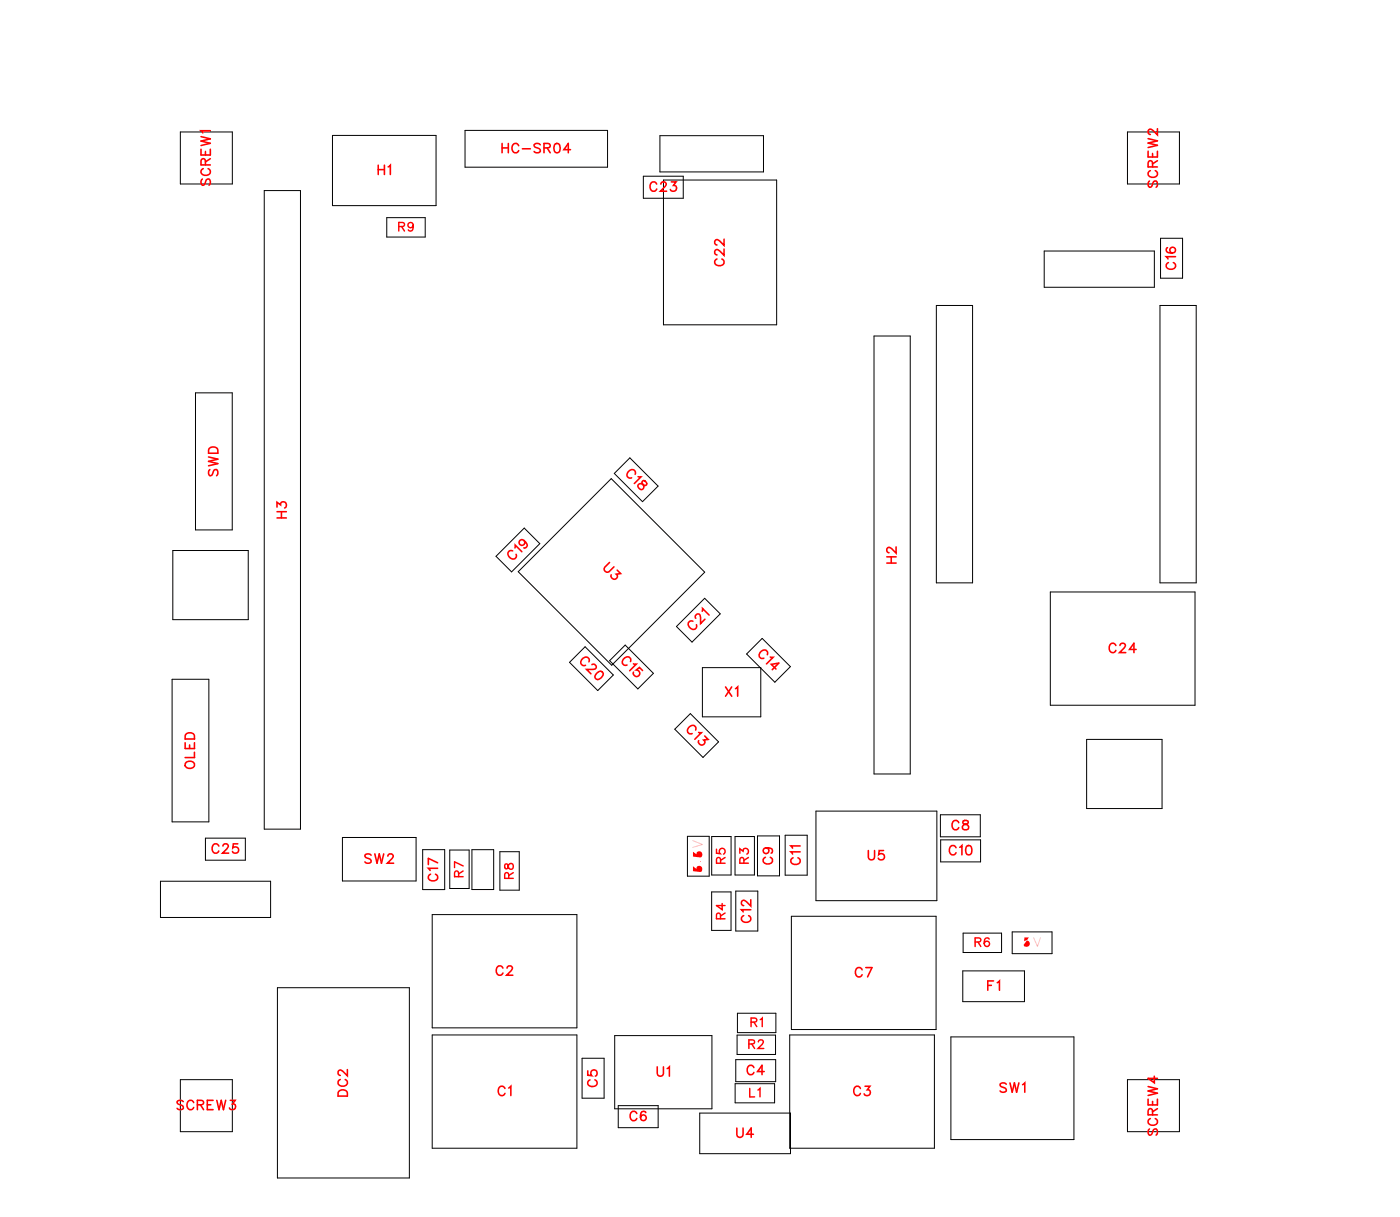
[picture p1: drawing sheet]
<svg xmlns="http://www.w3.org/2000/svg" width="106mm" height="92mm" viewBox="0 0 106 92" stroke-linecap="round" stroke-linejoin="round" font-family="sans-serif">
<g fill="none" stroke="#000" stroke-width=".08">
<path d="M13.7 10h4v4h-4zM20.1 14.5h2.7v48.5h-2.7zM25.3 10.3h7.8v5.3h-7.8zM29.4 16.5h2.9v1.5h-2.9zM35.4 9.9h10.8v2.8h-10.8zM48.9 13.4h3v1.7h-3zM50.2 10.3h7.8v2.8h-7.8zM50.4 13.7h8.6v11h-8.6zM79.4 19.1h8.4v2.7h-8.4zM85.7 10h4v4h-4zM88.2 18.1h1.7v3h-1.7zM14.9 29.8h2.8v10.5h-2.8z"/>
<path d="M46.5 36.4l7.1 7.1-7.1 7-7.1-7.1zM46.7 36l1.2-1.2 2.1 2.1-1.2 1.2zM66.4 25.5h2.8v33.3h-2.8zM71.2 23.2h2.7v21.1h-2.7zM88.2 23.2h2.7v21.1h-2.7zM13.1 51.6h2.8v10.8h-2.8zM13.1 41.8h5.8v5.3h-5.8zM37.7 42.3l2.2-2.2 1.1 1.2-2.1 2.1zM43.3 50.3l1.2-1.2 2.1 2.2-1.2 1.2zM47.5 49l2.2 2.2-1.2 1.1-2.2-2.1zM51.4 47.6l2.2-2.1 1.2 1.1-2.2 2.2zM52.5 54.2l2.1 2.2-1.2 1.1-2.1-2.1z"/>
<path d="M53.4 50.7h4.4v3.8h-4.4zM57.9 48.5l2.2 2.1-1.2 1.2-2.1-2.1zM79.8 45h11v8.6h-11zM82.6 56.2h5.7v5.2h-5.7zM12.2 67h8.4v2.7h-8.4zM15.6 63.7h3.1v1.7h-3.1zM21.1 75h10v14.5h-10zM26 63.6h5.6v3.3h-5.6zM32.1 64.6h1.7v3h-1.7zM32.9 69.5h11v8.6h-11zM32.9 78.6h11v8.6h-11zM34.2 64.6h1.5v2.9h-1.5z"/>
<path d="M35.9 64.6h1.6v3h-1.6zM38 64.7h1.5v2.9h-1.5zM46.7 78.7h7.4v5.5h-7.4zM52.3 63.5h1.6v3.1h-1.6zM54.1 67.8h1.5v2.9h-1.5zM54.1 63.6h1.5v2.9h-1.5zM55.9 63.6h1.5v2.9h-1.5zM55.9 67.7h1.7v3h-1.7zM56 78.6h3v1.5h-3zM56.1 77h2.9v1.5h-2.9zM57.6 63.5h1.7v3h-1.7zM59.7 63.5h1.7v3h-1.7z"/>
<path d="M60 78.6h11v8.6h-11zM60.2 69.6h11v8.6h-11zM62 61.6h9.2v6.8h-9.2zM71.5 61.9h3v1.7h-3zM71.5 63.8h3v1.7h-3zM72.3 78.8h9.3v7.8h-9.3zM73.2 73.8h4.7v2.3h-4.7zM73.2 70.9h2.9v1.5h-2.9zM76.9 70.8h3.1v1.7h-3.1zM13.7 82h4v4h-4zM44.3 80.4h1.6v3h-1.6zM47 84h3v1.7h-3z"/>
<path d="M53.2 84.6h6.9v3h-6.9zM55.9 82.3h3v1.5h-3zM55.9 80.5h3.1v1.7h-3.1zM85.7 82h4v4h-4z"/>
</g>
<g fill="#f00">
<path d="M52.7 64.7l.3 .2a.24 .24 0 0 1 .3-.2 .24 .24 0 0 1 0 .4h-.6zM52.7 65.8l.3 .2a.24 .24 0 0 1 .3-.2 .25 .25 0 0 1 0 .5l-.6-.1zM52.7 63.9l.7 .2zM52.7 64.4l.7-.3zM53.3 65.4v.1z"/>
<path d="M77.9 71.2l-.1 .3a.25 .25 0 0 1 .4 0 .25 .25 0 0 1 0 .4 .25 .25 0 0 1-.4-.1l.4-.6zM79.1 71.2l-.3 .7zM78.6 71.2l.2 .7z"/>
</g>
<g fill="none" stroke="#f00" stroke-width=".12">
<path d="M15.3 11.3v.5h.7v-.5M15.3 10.4l.7 .1-.7 .2 .7 .2-.7 .2M15.4 13.6l-.1 .2 .1 .3 .2-.1 .2-.4h.1l.1 .2-.1 .3M15.5 12.8a.26 .26 0 0 0-.2 .3 .26 .26 0 0 0 .3 .2h.1a.26 .26 0 0 0 .3-.2 .26 .26 0 0 0-.2-.3M15.6 12.5v-.4h-.3v.4h.7M15.6 11.5v.3M16 9.9h-.7l.1 .2M16 12.1l-.4 .2M28.8 12.5v.8M28.8 12.9h.4M29.2 12.5v.8M29.5 12.7l.2-.2v.8"/>
<path d="M38.2 10.9v.7M38.2 11.2h.4M38.6 10.9v.7M39.4 11.1a.26 .26 0 0 0-.3-.2 .26 .26 0 0 0-.2 .3v.1a.26 .26 0 0 0 .2 .3 .26 .26 0 0 0 .3-.2M39.7 11.3h.6M41.1 11l-.2-.1-.3 .1 .1 .2 .3 .1 .1 .2-.2 .1-.3-.1M41.4 11.2h.4v-.2l-.4-.1v.7M41.6 11.2l.2 .4M42.2 10.9h.1a.37 .37 0 0 1 .3 .4 .37 .37 0 0 1-.3 .3 .45 .45 0 0 1-.1-.7zM43.4 11.4h-.5l.3-.5v.7M49.9 14a.26 .26 0 0 0-.3-.2 .26 .26 0 0 0-.2 .3v.2a.26 .26 0 0 0 .2 .2 .26 .26 0 0 0 .3-.1M50.2 14l.2-.2h.1l.1 .2-.1 .2-.3 .3h.5"/>
<path d="M51 13.8h.4l-.2 .3a.24 .24 0 0 1 .2 .4 .24 .24 0 0 1-.4-.1M54.5 19.7a.26 .26 0 0 0-.2 .3 .26 .26 0 0 0 .3 .2h.2a.26 .26 0 0 0 .2-.2 .26 .26 0 0 0-.1-.3M55 18.9v.5l-.3-.3-.2-.1-.2 .1v.1l.2 .2M55 18.2v.4l-.3-.3-.2-.1-.2 .1v.2l.2 .1M87.3 11.5v.4h.7v-.4M87.3 10.5l.7 .2-.7 .2 .7 .1-.7 .2M87.4 13.8l-.1 .1 .1 .3h.2l.2-.4h.1l.1 .1-.1 .3M87.5 13a.26 .26 0 0 0-.2 .3 .26 .26 0 0 0 .3 .2h.1a.26 .26 0 0 0 .3-.2 .26 .26 0 0 0-.2-.3M87.6 12.7v-.4l-.3-.1v.5h.7M87.6 11.7v.2M88 9.8v.5l-.3-.4-.3-.1-.1 .1v.2l.2 .1M88 12.2l-.4 .2"/>
<path d="M88.8 18.8h-.1a.35 .35 0 0 0 .2 .5 .35 .35 0 0 0 .5-.3 .22 .22 0 0 0-.2-.2 .22 .22 0 0 0-.3 .2 .22 .22 0 0 0 .2 .2M88.8 20a.26 .26 0 0 0-.1 .2 .26 .26 0 0 0 .2 .3h.2a.26 .26 0 0 0 .3-.3 .26 .26 0 0 0-.2-.2M89.4 19.5h-.7l.1 .2M15.9 34.7l.7 .2-.7 .2 .7 .1-.7 .2M16 35.7l-.1 .1 .1 .3h.1l.2-.4h.2l.1 .1-.1 .3M16 34h.1h.4l.1 .4h-.7zM21.1 38.5v-.3l.2 .2a.24 .24 0 0 1 .4-.2 .24 .24 0 0 1-.1 .4M21.1 39.3h.7M21.1 38.9h.7M21.4 38.9v.4M48.3 36a.26 .26 0 0 0-.1-.3 .26 .26 0 0 0-.3 .1l-.2 .1a.26 .26 0 0 0 0 .3 .26 .26 0 0 0 .3 .1M48.5 36.2h.2l-.5 .5"/>
<path d="M48.6 36.8l.2-.1 .2 .2 .2-.1-.1-.2-.2-.1-.1 .1 .1 .5a.24 .24 0 0 1-.3 0 .24 .24 0 0 1 0-.3zM14.1 56.4v.5h.7v-.5M14.2 57.9a.35 .35 0 0 1 .4 0 .35 .35 0 0 1 .2 .3 .33 .33 0 0 1-.5 .2 .33 .33 0 0 1-.1-.5zM14.2 55.7h.1h.4l.1 .4h-.7zM14.4 56.6v.3M14.8 57.1v.5h-.7M39 41.9a.26 .26 0 0 0-.4 0 .26 .26 0 0 0 .1 .4l.1 .1a.26 .26 0 0 0 .3 0 .26 .26 0 0 0 .1-.3M39.1 41.6l.1-.2 .5 .5M39.8 41.1a.22 .22 0 0 1 0 .3 .22 .22 0 0 1-.3-.2 .22 .22 0 0 1 .2-.2l.1 .1a.34 .34 0 0 1 .2 .5h-.2M44.8 50.3a.26 .26 0 0 0-.1-.4 .26 .26 0 0 0-.4 .1l-.1 .1a.26 .26 0 0 0 0 .4 .26 .26 0 0 0 .3 0M45 50.5h.2l.1 .1v.2l-.2 .1h-.5l.3 .3M45.3 51.2a.3 .3 0 0 1 .5-.1 .38 .38 0 0 1-.1 .4 .38 .38 0 0 1-.4 0l-.1-.2z"/>
<path d="M46.3 42.7l-.4 .5 .1 .2h.3l.4-.3M46.9 43.3l.3 .3h-.4a.24 .24 0 0 1-.1 .4 .24 .24 0 0 1-.2-.3M47.9 50.3a.26 .26 0 0 0-.1-.4 .26 .26 0 0 0-.3 .1l-.1 .1a.26 .26 0 0 0-.1 .3 .26 .26 0 0 0 .4 .1M48.2 50.4l.2 .1-.5 .5M48.9 50.9l-.3-.2-.2 .2a.25 .25 0 0 1 .2 .3 .25 .25 0 0 1-.3 .2 .25 .25 0 0 1-.1-.3M52.7 47.2a.26 .26 0 0 0-.4 .1 .26 .26 0 0 0 .1 .3l.1 .1a.26 .26 0 0 0 .3 .1 .26 .26 0 0 0 .1-.3M52.9 55.5a.26 .26 0 0 0-.1-.4 .26 .26 0 0 0-.3 .1l-.2 .1a.26 .26 0 0 0 0 .3 .26 .26 0 0 0 .3 .1M52.9 47v-.2l.1-.1h.2l.1 .2v.5l.3-.4M53.1 55.6l.2 .1-.5 .5M53.4 46.4v-.2l.5 .5M53.6 55.9l.2 .3h-.3a.24 .24 0 0 1-.2 .4 .24 .24 0 0 1-.2-.3M55.2 52.2l.4 .7"/>
<path d="M55.6 52.2l-.4 .7M55.9 52.3l.2-.1v.7M58.3 49.7a.26 .26 0 0 0-.1-.3 .26 .26 0 0 0-.3 .1l-.1 .1a.26 .26 0 0 0-.1 .3 .26 .26 0 0 0 .4 .1M58.6 49.9h.2l-.5 .5M59 50.8l-.4-.3 .6-.1-.5 .5M67.4 42.8h.7M67.4 42.3h.7M67.8 42.3v.5M68.1 41.6v.4l-.3-.3-.3-.1-.1 .1v.2l.2 .1M84.8 49a.26 .26 0 0 0-.3-.1 .26 .26 0 0 0-.2 .2v.2a.26 .26 0 0 0 .2 .3 .26 .26 0 0 0 .3-.2M85.1 49l.2-.1h.1l.2 .1-.2 .2-.3 .4h.5M86.4 49.3h-.5l.3-.4v.7"/>
<path d="M16.6 64.3a.26 .26 0 0 0-.3-.2 .26 .26 0 0 0-.2 .3v.1a.26 .26 0 0 0 .2 .3 .26 .26 0 0 0 .3-.2M16.9 64.3l.2-.2h.1l.2 .1-.1 .3-.4 .3h.5M18.1 64.1h-.4v.3a.25 .25 0 0 1 .4 0 .25 .25 0 0 1-.1 .4 .25 .25 0 0 1-.3-.1M28.2 65l-.2-.1-.3 .1 .1 .1 .4 .3v.1l-.2 .1-.3-.1M28.5 64.9l.2 .7 .1-.7 .2 .7 .2-.7M29.5 65l.1-.1h.2l.1 .1-.1 .2-.3 .4h.4M32.7 66.4a.26 .26 0 0 0-.1 .3 .26 .26 0 0 0 .2 .2h.2a.26 .26 0 0 0 .3-.2 .26 .26 0 0 0-.2-.3M33.3 66h-.7l.1 .1M33.3 65.6l-.7-.4v.5M38.2 73.6a.26 .26 0 0 0-.3-.2 .26 .26 0 0 0-.2 .3v.1a.26 .26 0 0 0 .2 .3 .26 .26 0 0 0 .3-.2M38.5 73.6l.2-.2h.1l.2 .1-.1 .3-.4 .3h.5M56.5 69.6a.26 .26 0 0 0-.1 .3 .26 .26 0 0 0 .2 .2h.2a.26 .26 0 0 0 .3-.2 .26 .26 0 0 0-.2-.3"/>
<path d="M57.1 69.1h-.7l.1 .2M57.1 68.4v.4l-.4-.3-.2-.1-.1 .1v.2l.1 .1M58.2 65.1a.26 .26 0 0 0-.2 .3 .26 .26 0 0 0 .3 .2h.2a.26 .26 0 0 0 .2-.2 .26 .26 0 0 0-.1-.3M58.3 64.4a.22 .22 0 0 1 .1 .3 .22 .22 0 0 1-.3 .1 .22 .22 0 0 1 0-.4h.2a.34 .34 0 0 1 .4 .3l-.1 .1M60.3 65.2a.26 .26 0 0 0-.2 .3 .26 .26 0 0 0 .3 .2h.2a.26 .26 0 0 0 .2-.2 .26 .26 0 0 0-.1-.3M60.8 64.7h-.7l.2 .2M60.8 64.3h-.7l.2 .1M65.5 73.7a.26 .26 0 0 0-.3-.2 .26 .26 0 0 0-.2 .3v.1a.26 .26 0 0 0 .2 .3 .26 .26 0 0 0 .3-.1M65.8 73.5h.5l-.3 .7M66 64.6v.5l.2 .2 .2-.1 .1-.6M67.2 64.6h-.4v.3a.25 .25 0 0 1 .4 0 .25 .25 0 0 1-.1 .4 .25 .25 0 0 1-.3-.1M72.7 64.4a.26 .26 0 0 0-.3-.2 .26 .26 0 0 0-.2 .3v.2a.26 .26 0 0 0 .2 .2 .26 .26 0 0 0 .3-.1"/>
<path d="M72.9 62.5a.26 .26 0 0 0-.3-.2 .26 .26 0 0 0-.2 .3v.2a.26 .26 0 0 0 .2 .2 .26 .26 0 0 0 .3-.1M73 64.4l.1-.2v.7M73.2 62.4v.2l.3 .1 .1 .1a.24 .24 0 0 1-.2 .3 .24 .24 0 0 1-.2-.3l.4-.3v-.1zM73.5 64.3l.1-.1a.37 .37 0 0 1 .3 .4 .37 .37 0 0 1-.3 .3 .45 .45 0 0 1-.1-.6zM75.1 74.9h.3M75.5 74.5h-.4v.7M75.8 74.7l.2-.2v.7M13.9 83.7l-.1-.1-.3 .1v.2l.4 .2v.1l-.1 .1-.3-.1M14.7 83.8a.26 .26 0 0 0-.3-.2 .26 .26 0 0 0-.2 .3v.1a.26 .26 0 0 0 .2 .3 .26 .26 0 0 0 .3-.2M15 83.9h.4v-.2l-.4-.1v.7M15.2 83.9l.3 .4M15.8 83.9h.2"/>
<path d="M16.2 83.6h-.4v.7h.4M16.5 83.6l.1 .7 .2-.7 .2 .7 .2-.7M17.5 83.6h.4l-.2 .3a.24 .24 0 0 1 .2 .3 .25 .25 0 0 1-.5 0M25.8 82.9l.2-.1 .3 .1 .1 .4h-.7zM25.9 82a.26 .26 0 0 0-.2 .3 .26 .26 0 0 0 .3 .2h.1a.26 .26 0 0 0 .3-.2 .26 .26 0 0 0-.2-.3M26.4 81.3v.4l-.3-.3-.3-.1-.1 .1v.2l.2 .1M38.4 82.7a.26 .26 0 0 0-.3-.2 .26 .26 0 0 0-.2 .3v.2a.26 .26 0 0 0 .2 .2 .26 .26 0 0 0 .3-.1M38.7 82.7l.1-.2v.7M44.7 81.4v.3h.3a.25 .25 0 0 1 0-.4 .25 .25 0 0 1 .4 .1 .25 .25 0 0 1-.1 .4M44.9 82a.26 .26 0 0 0-.2 .3 .26 .26 0 0 0 .3 .2h.1a.26 .26 0 0 0 .3-.2 .26 .26 0 0 0-.2-.3M48.4 84.6a.26 .26 0 0 0-.3-.2 .26 .26 0 0 0-.2 .3v.2a.26 .26 0 0 0 .2 .2 .26 .26 0 0 0 .3-.1M49.1 84.5a.35 .35 0 0 0-.5 .2 .35 .35 0 0 0 .3 .4 .22 .22 0 0 0 .2-.2 .22 .22 0 0 0-.2-.2 .22 .22 0 0 0-.2 .2"/>
<path d="M50 81.1v.5l.2 .2 .2-.1v-.6M50.7 81.2l.2-.1v.7M56 85.7v.5l.2 .2 .3-.1v-.6M57.3 86.2h-.5l.3-.5v.7M57.3 81.1a.26 .26 0 0 0-.3-.2 .26 .26 0 0 0-.2 .3v.2a.26 .26 0 0 0 .2 .2 .26 .26 0 0 0 .3-.1M58.1 81.4h-.5l.3-.5v.7M65.4 82.7a.26 .26 0 0 0-.3-.2 .26 .26 0 0 0-.2 .3v.2a.26 .26 0 0 0 .2 .2 .26 .26 0 0 0 .3-.1M65.8 82.5h.3l-.2 .3a.24 .24 0 0 1 .2 .4 .24 .24 0 0 1-.4-.1M76.5 82.4l-.2-.1-.3 .1 .1 .1 .4 .3v.1l-.2 .1-.3-.1M76.8 82.3l.1 .7 .2-.7 .2 .7 .2-.7M77.7 82.4l.2-.1v.7M87.3 83.5v.4h.7v-.4"/>
<path d="M87.3 82.5l.7 .2-.7 .2 .7 .2-.7 .1M87.4 85.8l-.1 .1 .1 .3h.2l.2-.4h.1l.1 .1-.1 .3M87.5 85a.26 .26 0 0 0-.2 .3 .26 .26 0 0 0 .3 .2h.1a.26 .26 0 0 0 .3-.2 .26 .26 0 0 0-.2-.3M87.6 84.7v-.4h-.3v.4h.7M87.6 83.7v.2M87.8 81.8v.5l-.5-.4h.7M88 84.2l-.4 .3"/>
</g>
<g fill="none" stroke="#f00" stroke-width=".11">
<path d="M30.3 17.2h.4v-.2l-.4-.1v.7M30.5 17.2l.2 .4M31.4 17.1a.2 .2 0 0 1-.3 .2 .2 .2 0 0 1 0-.3 .2 .2 0 0 1 .3 0v.1a.31 .31 0 0 1-.2 .5l-.2-.1M34.9 66.6l-.1-.4h-.2v.4h.6M35.2 66.2l-.3 .2M35.2 65.8l-.6-.3v.4M38.4 65.7v.3h.1l.3-.4a.22 .22 0 0 1 .2 .2 .22 .22 0 0 1-.2 .2l-.1-.1-.1-.2zM38.7 66.7l-.1-.3-.2-.1v.4h.6M39 66.3l-.3 .2M54.5 64.5v.3l.2 .1a.23 .23 0 0 1 0-.4 .23 .23 0 0 1 .4 .1 .23 .23 0 0 1-.1 .3M54.8 69.8l-.1-.4h-.2v.4h.6M54.8 65.6l-.1-.4h-.2v.4h.6"/>
<path d="M54.9 68.6v.5l-.4-.3h.6M55.1 69.4l-.3 .2M55.1 65.1l-.3 .3M56.2 64.8v-.3l.3 .2a.22 .22 0 0 1 .3-.2 .22 .22 0 0 1 0 .4M56.6 65.6l-.1-.4h-.2l-.1 .4h.7M56.9 65.1l-.3 .3M56.9 79.3h.4v-.2l-.4-.1v.7M57.1 77.7l.4-.1v-.2l-.4-.1v.7M57.1 79.3l.3 .4M57.3 77.7l.2 .3M57.7 79.2l.1-.2 .2 .1-.4 .6h.5M57.8 77.5l.1-.2v.7"/>
<path d="M74.1 71.6l.4-.1v-.2h-.4v.6M74.3 71.6l.3 .3M75.2 71.3a.32 .32 0 0 0-.4 .2 .32 .32 0 0 0 .2 .4 .2 .2 0 0 0 .2-.2 .2 .2 0 0 0-.2-.2 .2 .2 0 0 0-.2 .2M57 82.7v.6h.4M57.6 82.8l.2-.1v.6"/>
</g>
<g font-size="1.2" fill="#fff">
<text x="38.1" y="11.9">HC-SR04</text>
<text x="16.3" y="14.1" transform="rotate(-90 16.3 14.1)">SCREW1</text>
<text x="28.7" y="13.6">H1</text>
<text x="49.4" y="14.8">C23</text>
<text x="88.3" y="14.3" transform="rotate(-90 88.3 14.3)">SCREW2</text>
<text x="55.3" y="20.2" transform="rotate(-90 55.3 20.2)">C22</text>
<text x="89.7" y="20.5" transform="rotate(-90 89.7 20.5)">C16</text>
<text x="16.9" y="36.2" transform="rotate(-90 16.9 36.2)">SWD</text>
<text x="22.1" y="39.4" transform="rotate(-90 22.1 39.4)">H3</text>
<text x="47.3" y="36.2" transform="rotate(45 47.3 36.2)">C18</text>
<text x="16" y="45">左电机</text>
<text x="39.2" y="42.8" transform="rotate(-45 39.2 42.8)">C19</text>
<text x="45.6" y="43.4" transform="rotate(45 45.6 43.4)">U3</text>
<text x="68.4" y="42.8" transform="rotate(-90 68.4 42.8)">H2</text>
<text x="43.8" y="50.5" transform="rotate(45 43.8 50.5)">C20</text>
<text x="46.9" y="50.5" transform="rotate(45 46.9 50.5)">C15</text>
<text x="52.9" y="48.2" transform="rotate(-45 52.9 48.2)">C21</text>
<text x="55.1" y="53.2">X1</text>
<text x="57.3" y="49.9" transform="rotate(45 57.3 49.9)">C14</text>
<text x="84.3" y="49.9">C24</text>
<text x="15.1" y="58.4" transform="rotate(-90 15.1 58.4)">OLED</text>
<text x="51.9" y="55.7" transform="rotate(45 51.9 55.7)">C13</text>
<text x="85.4" y="59.4">右电机</text>
<text x="16.1" y="65.1">C25</text>
<text x="27.7" y="65.9">SW2</text>
<text x="59" y="65.7" transform="rotate(-90 59 65.7)">C9</text>
<text x="61.1" y="65.7" transform="rotate(-90 61.1 65.7)">C11</text>
<text x="66" y="65.6">U5</text>
<text x="72.1" y="65.2">C10</text>
<text x="72.3" y="63.3">C8</text>
<text x="33.6" y="67" transform="rotate(-90 33.6 67)">C17</text>
<text x="37.3" y="66.1" transform="rotate(-90 37.3 66.1)">复位指示灯</text>
<text x="53.7" y="66.3" transform="rotate(-90 53.7 66.3)">3.3V指示灯</text>
<text x="57.4" y="70.1" transform="rotate(-90 57.4 70.1)">C12</text>
<text x="37.7" y="74.4">C2</text>
<text x="65" y="74.5">C7</text>
<text x="75" y="75.5">F1</text>
<text x="77.8" y="72.2">5V指示灯</text>
<text x="26.7" y="83.3" transform="rotate(-90 26.7 83.3)">DC2</text>
<text x="37.8" y="83.5">C1</text>
<text x="45.7" y="82.6" transform="rotate(-90 45.7 82.6)">C5</text>
<text x="49.9" y="82.1">U1</text>
<text x="56.7" y="81.9">C4</text>
<text x="64.8" y="83.5">C3</text>
<text x="76" y="83.3">SW1</text>
<text x="13.4" y="84.6">SCREW3</text>
<text x="47.8" y="85.4">C6</text>
<text x="56" y="86.7">U4</text>
<text x="88.3" y="86.3" transform="rotate(-90 88.3 86.3)">SCREW4</text>
</g>
<g font-size="1.1" fill="#fff">
<text x="30.3" y="17.8">R9</text>
<text x="55.4" y="65.6" transform="rotate(-90 55.4 65.6)">R5</text>
<text x="57.2" y="65.6" transform="rotate(-90 57.2 65.6)">R3</text>
<text x="35.5" y="66.7" transform="rotate(-90 35.5 66.7)">R7</text>
<text x="39.3" y="66.8" transform="rotate(-90 39.3 66.8)">R8</text>
<text x="55.4" y="69.9" transform="rotate(-90 55.4 69.9)">R4</text>
<text x="74.1" y="72.2">R6</text>
<text x="56.9" y="79.9">R2</text>
<text x="56.9" y="83.6">L1</text>
<text x="57" y="78.3">R1</text>
</g>
</svg>
